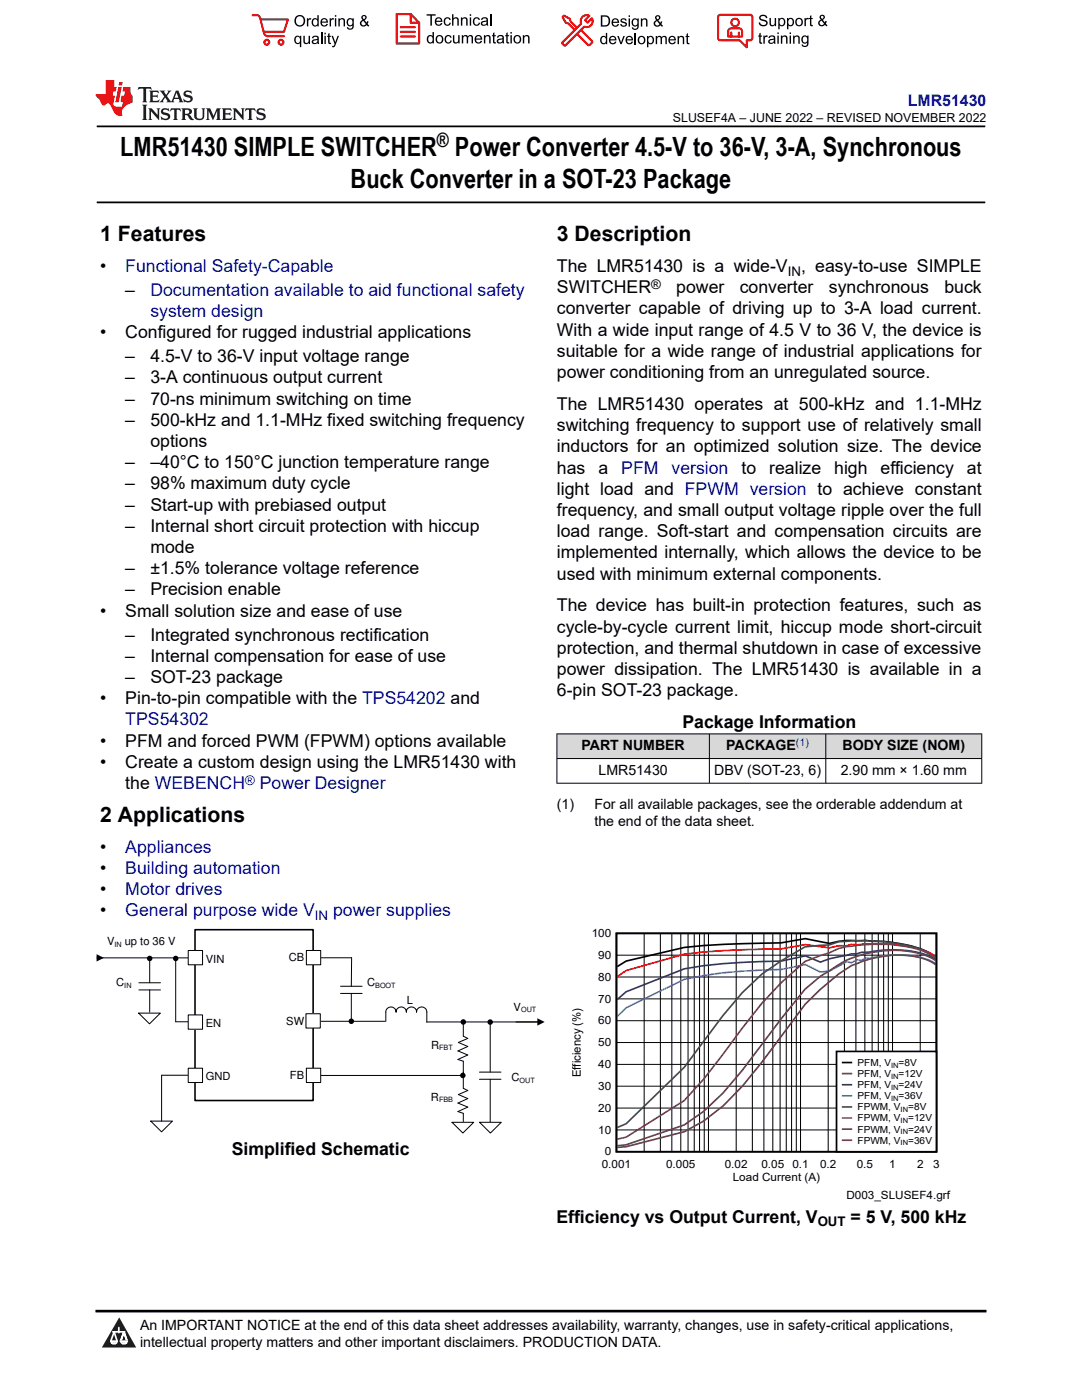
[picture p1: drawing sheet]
<svg xmlns="http://www.w3.org/2000/svg" width="216mm" height="279mm" viewBox="0 0 216 279" stroke-linecap="round" stroke-linejoin="round" font-family="sans-serif">
<path d="M19.3 25.2h177.3M19.3 40.4h177.3" fill="none" stroke="#000" stroke-width=".35"/>
<g fill="#d8d8d8">
<path d="M111.1 146.5h84.8v4.9h-84.8z" fill-rule="evenodd"/>
<path d="M111.2 146.5h30.3v4.8h-30.3z" fill-rule="evenodd"/>
<path d="M141.6 146.5h23.1v4.8h-23.1z" fill-rule="evenodd"/>
<path d="M164.8 146.5h31v4.8h-31z" fill-rule="evenodd"/>
</g>
<g fill="none" stroke="#000" stroke-width=".2">
<path d="M111.1 146.5h84.9M111.1 151.4h84.9M111.1 156.3h84.9M111.1 146.4v10M141.6 146.4v10M164.8 146.4v10M195.9 146.4v10M19.4 191.2h19.4M27.7 196.1h4.3M27.7 197.6h4.3M29.5 191.3h.4v4.8M29.9 197.6v4.4"/>
<path d="M34.7 191.3h.4v12.6h3.8M62.4 191.1h7.8l-.1 5.7M68 196.8h4.3M68 198.3h4.3M70.1 198.3v5.5M27.7 202.2h4.3l-2.2 2.1zM38.8 214.6h-6.6v9.2M62.3 203.8h14.5M62.5 214.6h29.9M77 203.8v-1.8a1.02 1.02 0 0 1 1-1 1.02 1.02 0 0 1 1 1 1.02 1.02 0 0 1 1.1-1 1.02 1.02 0 0 1 1 1 1.02 1.02 0 0 1 1-1 1.02 1.02 0 0 1 1 1 1.02 1.02 0 0 1 1-1 1.02 1.02 0 0 1 1.1 1v2M85.2 204h22.2M92.4 203.6v3.2l.9 .4-1.8 .8 1.8 .8-1.9 .9 1.9 .8-1.9 .9 1 .4v5.4l.9 .4-1.8 .8 1.8 .8-1.9 .9 1.9 .8-1.9 .9 1 .4v1.6"/>
<path d="M95.7 214h4.3M95.7 215.4h4.3M97.8 204.1v9.9M97.8 215.4v8.5M30.1 223.7h4.3l-2.2 2.2zM90.2 224h4.3l-2.1 2.1zM95.7 224h4.3l-2.1 2.1z"/>
</g>
<path d="M38.9 185.5h23.6v34.1h-23.6z" fill="none" stroke="#000" stroke-width=".32"/>
<g fill="#000">
<path d="M19.3 190.4l1.4 .8-1.4 .7zM107.2 203.2l1.5 .8-1.5 .7z"/>
<circle cx="29.9" cy="191.3" r=".55"/>
<circle cx="35.1" cy="191.3" r=".55"/>
<circle cx="70.1" cy="203.8" r=".55"/>
<circle cx="92.4" cy="214.6" r=".55"/>
<circle cx="92.4" cy="204" r=".55"/>
<circle cx="97.8" cy="204" r=".55"/>
</g>
<path d="M37.6 189.7h2.8v2.8h-2.8z" fill-rule="evenodd" fill="#fff"/>
<path d="M37.6 189.7h2.8v2.8h-2.8z" fill="none" stroke="#000" stroke-width=".2"/>
<path d="M37.6 202.5h2.8v2.9h-2.8z" fill-rule="evenodd" fill="#fff"/>
<path d="M37.6 202.5h2.8v2.9h-2.8z" fill="none" stroke="#000" stroke-width=".2"/>
<path d="M37.6 213.2h2.8v2.8h-2.8z" fill-rule="evenodd" fill="#fff"/>
<path d="M37.6 213.2h2.8v2.8h-2.8z" fill="none" stroke="#000" stroke-width=".2"/>
<path d="M61.1 189.7h2.9v2.8h-2.9z" fill-rule="evenodd" fill="#fff"/>
<path d="M61.1 189.7h2.9v2.8h-2.9z" fill="none" stroke="#000" stroke-width=".2"/>
<path d="M61.1 202.3h2.8v2.9h-2.8z" fill-rule="evenodd" fill="#fff"/>
<path d="M61.1 202.3h2.8v2.9h-2.8z" fill="none" stroke="#000" stroke-width=".2"/>
<path d="M61.1 213.2h2.9v2.8h-2.9z" fill-rule="evenodd" fill="#fff"/>
<g fill="none" stroke="#000" stroke-width=".2">
<path d="M123 199.3h63.9M123 195h63.9M123 190.6h63.9M128.5 186.3v43.6M131.8 186.3v43.6M134.1 186.3v43.6M135.8 186.3v43.6M137.3 186.3v43.6M138.5 186.3v43.6M139.6 186.3v43.6M140.5 186.3v43.6M141.4 186.3v43.6"/>
<path d="M146.9 186.3v43.6M150.1 186.3v43.6M152.4 186.3v43.6M154.2 186.3v43.6M155.7 186.3v43.6M156.9 186.3v43.6M157.9 186.3v43.6M158.9 186.3v43.6M159.7 186.3v43.6M165.3 186.3v43.6M168.5 186.3v43.6M170.8 186.3v43.6"/>
<path d="M172.6 186.3v43.6M174 186.3v43.6M175.3 186.3v43.6M176.3 186.3v43.6M177.3 186.3v43.6M178.1 186.3v43.6M183.6 186.3v43.6M61.1 213.2h2.9v2.8h-2.9zM123 216.8h63.9M123 212.4h63.9M123 208.1h63.9M123 203.7h63.9"/>
<path d="M123 225.5h63.9M123 221.1h63.9"/>
</g>
<path d="M123 186.3h63.9v43.6h-63.9zM186.7 191.2a10.9 10.9 0 0 0-5.8-2.6 50.9 50.9 0 0 0-13.5-.7l-1.9 .4-4.8-1-4.8 .9h-3.9a162.3 162.3 0 0 0-15.5 .9l-11.6 2.7-1.7 1.1" fill="none" stroke="#000" stroke-width=".34"/>
<path d="M186.7 190.9a15.2 15.2 0 0 0-7.1-2.3 34.3 34.3 0 0 0-8.6 0l-1.1-.1-1 .3-1.5-.1-1.9 .5-4.8-.7-4.8 .9h-3.9a144.9 144.9 0 0 0-15.5 1l-11.6 3.3-1.7 1.2" fill="none" stroke="#f00" stroke-width=".34"/>
<path d="M186.7 191.5a13.4 13.4 0 0 0-7.1-1.9h-3.2l-2.9 .4h-1.5l-1 .3-1.1 .1-4.4 .9-1.8 .7-3-1.2-4.8 1a125 125 0 0 0-19.4 1.6l-11.6 4.5-1.7 1.6" fill="none" stroke="#156" stroke-width=".34"/>
<path d="M186.7 192.3a15.8 15.8 0 0 0-10.3-1.5l-2.9 .5-.8-.1-.7 .5-1-.2-1.1 .6-1-.1-3.4 1.8-1.8 .2-3-1.5-4.8 1a101.4 101.4 0 0 0-19.4 1.9l-11.6 5.7-1.7 1.7" fill="none" stroke="#0bc" stroke-width=".34"/>
<path d="M186.7 191.4a11.2 11.2 0 0 0-5.8-2.8 43.1 43.1 0 0 0-13.5-.7l-1.9 .7-4.9 .4-4.7 2.8-3.9 2.6-3.9 3.7-3.8 4.6-7.8 10.3-11.6 11.3-1.7 .7" fill="none" stroke="#286b49" stroke-width=".34"/>
<path d="M186.7 191.1a16.4 16.4 0 0 0-8.5-2.6 39 39 0 0 0-10.8 .8l-1.9 .9-4.9 1.7-4.7 4.2-3.9 4.1-11.6 15.2-3.9 4.2-11.6 7.3-1.7 .4" fill="none" stroke="#9e3a3a" stroke-width=".34"/>
<path d="M186.7 191.7a16.6 16.6 0 0 0-11.4-1.8 20.5 20.5 0 0 0-9.8 3.8l-1.8 1.1-3.1 2.6-4.7 5.9-7.8 10.3-3.8 4.5-3.9 3.7-3.9 2.7-11.6 4-1.7 .2" fill="none" stroke="#68275f" stroke-width=".34"/>
<path d="M186.7 192.5a11.8 11.8 0 0 0-7.1-1.9 23 23 0 0 0-9.7 2.1 33.6 33.6 0 0 0-6.2 4.7l-3 3-8.7 11.6-3.9 4.8-3.8 3.9-3.9 3-3.9 2.2-11.6 2.9-1.7 .2" fill="none" stroke="#6b5028" stroke-width=".34"/>
<path d="M166.9 209.8h20v20.1h-20z" fill-rule="evenodd" fill="#fff"/>
<path d="M166.9 209.8h20v20.1h-20zM168.2 212.1h1.7" fill="none" stroke="#000" stroke-width=".34"/>
<path d="M168.2 214.3h1.7" fill="none" stroke="#f00" stroke-width=".34"/>
<path d="M168.2 216.5h1.7" fill="none" stroke="#156" stroke-width=".34"/>
<path d="M168.2 218.7h1.7" fill="none" stroke="#0bc" stroke-width=".34"/>
<path d="M168.2 220.9h1.7" fill="none" stroke="#286b49" stroke-width=".34"/>
<path d="M168.2 223.1h1.7" fill="none" stroke="#9e3a3a" stroke-width=".34"/>
<path d="M168.2 225.3h1.7" fill="none" stroke="#68275f" stroke-width=".34"/>
<path d="M168.2 227.6h1.7" fill="none" stroke="#6b5028" stroke-width=".34"/>
<path d="M0 0h215.9v23.8h-215.9z" fill-rule="evenodd" fill="#fff"/>
<path d="M27.7 17.4l-.2 .6 .5-.3h.6v.1v2.2l-.2 .4h1l-.2-.4v-2.2v-.1h.5l.5 .3-.1-.6zM29.8 18.1l.2 .4v1.5l-.2 .4h1.9l.1-.6a1.08 1.08 0 0 1-1.3 .2v-.7h.6l.4 .2v-.6l-.4 .2h-.6v-.6l.2-.1a1 1 0 0 1 1 .2l-.1-.5zM31.8 18.1l1 1.1-1 1.2h.9l-.2-.2 .4-.7 .5 .7-.2 .2h1.6l-.2-.2 .1-.4h1l.1 .4-.1 .2h.9l-.2-.3-.8-2h-.5l-1 2.2-.8-1.1 .9-1.1h-.8l.2 .2-.5 .7-.3-.7 .1-.2zM35.2 18.5l.4 1h-.8zM36.8 18.2a.65 .65 0 0 0-.2 .7 .65 .65 0 0 0 .6 .5l.7 .2 .1 .2a.79 .79 0 0 1-.7 .4 .79 .79 0 0 1-.7-.5l.1 .7 .2-.1a.93 .93 0 0 0 1.1 .1 .93 .93 0 0 0 .4-1 1.46 1.46 0 0 0-1.2-.6l-.1-.3a1.09 1.09 0 0 1 1.2 .2l-.2-.6-.1 .1-.6-.2zM28.4 20.9l.2 .4v2.3l-.2 .3h1l-.2-.3v-2.3l.2-.4zM29.6 21.6l.2 .4v1.6l-.2 .3h.8l-.3-.3v-1.4l1.7 1.8v-2l.2-.4h-.8l.2 .2 .1 1.1-1.2-1.3zM32.3 21.8a.65 .65 0 0 0-.2 .7 .65 .65 0 0 0 .7 .4l.6 .2 .1 .2a.79 .79 0 0 1-.7 .4 .79 .79 0 0 1-.7-.5l.1 .7 .2-.1a.93 .93 0 0 0 1.1 .1 .93 .93 0 0 0 .4-.9 1.46 1.46 0 0 0-1.2-.6l-.1-.4a1.09 1.09 0 0 1 1.2 .2l-.2-.6-.1 .1-.6-.1zM34.1 21.6l-.1 .7a.63 .63 0 0 1 .7-.4l.1 1.7-.3 .3h1l-.2-.3v-1.7a.66 .66 0 0 1 .8 .4l-.1-.7zM36.2 21.6l.2 .4v1.6l-.2 .3h.9l-.2-.2v-.7h.5l.1 .2a.79 .79 0 0 0 1.2 .6l-1-.9a.61 .61 0 0 0 .6-.6 .61 .61 0 0 0-.5-.6zM36.9 21.9h.2a.47 .47 0 0 1 .5 .1 .47 .47 0 0 1 .1 .5l-.2 .2h-.6zM38.5 21.6l.2 .2a2.27 2.27 0 0 0 .4 2 1.04 1.04 0 0 0 1.7-.7v-1.3l.2-.2h-.8l.2 .4v1.1a.6 .6 0 0 1-.6 .6 .6 .6 0 0 1-.6-.6v-1.1l.3-.4zM41.1 21.6l.2 .4v1.6l-.2 .3h.7l-.2-.3v-1.5l.9 1.9 .8-1.9v1.5l-.2 .3h1l-.3-.3v-1.6l.3-.4h-.8l-.7 1.5-.7-1.5zM44.3 21.6l.2 .4v1.6l-.2 .3h1.9l.1-.5a1.09 1.09 0 0 1-1.3 .1v-.6h.6l.4 .1v-.6l-.4 .2h-.6v-.6l.2-.1a1.01 1.01 0 0 1 1 .3l-.1-.6zM46.4 21.6l.3 .4v1.6l-.3 .3h.8l-.2-.3v-1.4l1.6 1.8v-2l.2-.4h-.7l.2 .2v1.1l-1.2-1.3zM49 21.6l-.1 .7a.63 .63 0 0 1 .8-.4v1.7l-.3 .3h1l-.2-.3v-1.7a.66 .66 0 0 1 .8 .4l-.1-.7zM51.4 21.8a.65 .65 0 0 0-.2 .7 .65 .65 0 0 0 .6 .4l.6 .2 .2 .2a.79 .79 0 0 1-.8 .4 .79 .79 0 0 1-.6-.5l.1 .7 .2-.1a.93 .93 0 0 0 1 .1 .93 .93 0 0 0 .5-.9 1.46 1.46 0 0 0-1.3-.6l-.1-.4a1.09 1.09 0 0 1 1.3 .2l-.2-.6-.2 .1-.5-.1z" fill="#231f20"/>
<path d="M21.1 16v2.8h-2.1l.1 .3 .9 1a.95 .95 0 0 0 .9 .9 .59 .59 0 0 1 .6-.4 .59 .59 0 0 1 .5 .4l.4 .8a1.59 1.59 0 0 0 2.1 1.3 1.61 1.61 0 0 1 1-2.2l1-.4-.1-1.5a1.59 1.59 0 0 1-.4-1.6h-1.4l-.2 .9h.5l-.1 .8h-.5l-.2 1v.2l.4 .1-.2 .9h-.6a.73 .73 0 0 1-1.1-.7l.3-1.5h-.5l.2-.8h.5l.2-.9h-.5v-1.4zM23.6 17.4l-.6 3h.7l.6-3zM23.8 16.4l-.1 .7h.7l.1-.7z" fill="#ed1c24"/>
<g fill="#000">
<path d="M58.7 4.2a1.15 1.15 0 0 1 2.3 0 1.15 1.15 0 0 1-2.3 0zM59.3 3.5a.89 .89 0 0 0-.2 1.1 .89 .89 0 0 0 1.1 .4 .88 .88 0 0 0 .3-1.3 .88 .88 0 0 0-1.2-.2z" fill-rule="evenodd"/>
<path d="M58.9 7.3l.5-.2 .5 .3v-.3h.2v2.3h-.3v-.8a.74 .74 0 0 1-.9 0 .74 .74 0 0 1-.2-1zM59.1 7.5a.57 .57 0 0 0-.1 .7 .57 .57 0 0 0 .7 .2 .57 .57 0 0 0 .2-.7 .57 .57 0 0 0-.8-.2z" fill-rule="evenodd"/>
<path d="M61.2 3.6h.3v.3l.2-.2 .3-.1 .1 .1-.1 .3a.36 .36 0 0 0-.4 0 .36 .36 0 0 0-.1 .4v.9h-.3z" fill-rule="evenodd"/>
<path d="M60.5 7.1h.3v.9a.41 .41 0 0 0 .4 .6 .41 .41 0 0 0 .4-.6v-.9h.3v1.7h-.3v-.3a.58 .58 0 0 1-.7 .3 .58 .58 0 0 1-.4-.6z" fill-rule="evenodd"/>
<path d="M62.4 3.8l.5-.2 .4 .2v-.8h.3v2.3h-.3v-.2a.75 .75 0 0 1-1-.1 .75 .75 0 0 1 0-1zM62.6 4a.57 .57 0 0 0-.1 .7 .57 .57 0 0 0 .7 .2 .57 .57 0 0 0 .1-.7 .57 .57 0 0 0-.7-.2z" fill-rule="evenodd"/>
<path d="M62.4 7.3a.74 .74 0 0 1 .9-.1 .74 .74 0 0 1 .3 .9l.1 .7h-.3v-.2a.57 .57 0 0 1-.9 .2 .57 .57 0 0 1-.1-.8l.9-.3a.41 .41 0 0 0-.3-.4 .41 .41 0 0 0-.5 .4l-.3-.1zM62.6 8.2a.35 .35 0 0 0 .1 .5 .35 .35 0 0 0 .5-.3l.1-.4z" fill-rule="evenodd"/>
<path d="M64.7 6.5h.3v.3h-.3zM64.7 7.1h.3v1.7h-.3z" fill-rule="evenodd"/>
<path d="M64.2 3.8a.76 .76 0 0 1 .9-.1 .76 .76 0 0 1 .3 .8h-1.2a.47 .47 0 0 0 .4 .6 .47 .47 0 0 0 .5-.4l.3 .1a.82 .82 0 0 1-1.2 .3 .82 .82 0 0 1 0-1.3zM64.4 4l-.2 .3h.9l-.2-.4z" fill-rule="evenodd"/>
<path d="M65.8 3.6h.2v.3l.2-.2 .3-.1 .2 .1-.1 .3a.36 .36 0 0 0-.5 0 .36 .36 0 0 0 0 .4v.9h-.3z" fill-rule="evenodd"/>
<path d="M65.5 6.7l.3-.1v.5h.2v.3h-.2v.9v.2h.2l.1 .3a.41 .41 0 0 1-.5-.1 .41 .41 0 0 1-.1-.4v-.9h-.2v-.3h.2z" fill-rule="evenodd"/>
<path d="M66.1 7.1h.3l.5 1.4 .5-1.4h.2l-.6 1.7a.57 .57 0 0 1-.7 .6v-.3a.37 .37 0 0 0 .5-.3z" fill-rule="evenodd"/>
<path d="M66.8 3h.3v.3h-.3zM66.8 3.6h.3v1.7h-.3z" fill-rule="evenodd"/>
<path d="M67.5 3.6h.3v.3a.58 .58 0 0 1 .7-.3 .58 .58 0 0 1 .3 .7v1h-.2v-1a.4 .4 0 0 0-.5-.5 .4 .4 0 0 0-.3 .6v.9h-.3z" fill-rule="evenodd"/>
<path d="M69.3 3.8l.6-.2 .4 .2v-.2h.3v1.5a.71 .71 0 0 1-.5 .8 .71 .71 0 0 1-.9-.5h.3a.46 .46 0 0 0 .6 .3 .46 .46 0 0 0 .2-.6 .78 .78 0 0 1-1.1-.2 .78 .78 0 0 1 .1-1.1zM69.6 4a.53 .53 0 0 0-.1 .8 .53 .53 0 0 0 .8 0 .54 .54 0 0 0 0-.7 .54 .54 0 0 0-.7-.1z" fill-rule="evenodd"/>
<path d="M72.2 3.1a.53 .53 0 0 1 .9 .1 .53 .53 0 0 1-.4 .8l.5 .5 .1-.3 .2 .1-.2 .5 .4 .3-.2 .2-.3-.3a.71 .71 0 0 1-1.2 .1 .71 .71 0 0 1 .3-1.1l-.2-.5zM72.3 3.5a.3 .3 0 0 0 .6 0 .3 .3 0 0 0-.6 0zM72.3 4.3a.45 .45 0 0 0 0 .7 .45 .45 0 0 0 .7-.2l-.5-.6z" fill-rule="evenodd"/>
<path d="M85.1 2.8h1.8v.3h-.7v2h-.3v-2h-.8z" fill-rule="evenodd"/>
<path d="M85.3 7.2l.6-.2 .4 .2v-.8h.3v2.3h-.3v-.2a.76 .76 0 0 1-1-.1 .76 .76 0 0 1-.1-1zM85.6 7.4a.58 .58 0 0 0-.1 .7 .58 .58 0 0 0 .7 .2 .58 .58 0 0 0 .1-.7 .58 .58 0 0 0-.7-.2z" fill-rule="evenodd"/>
<path d="M87.2 7.2a.81 .81 0 0 1 1.1 .1 .81 .81 0 0 1-.1 1.2 .81 .81 0 0 1-1.2-.2v-.7zM87.3 7.4a.57 .57 0 0 0 0 .8 .57 .57 0 0 0 .8 0 .57 .57 0 0 0 0-.7 .57 .57 0 0 0-.8-.1z" fill-rule="evenodd"/>
<path d="M87 3.7a.77 .77 0 0 1 .9-.2 .77 .77 0 0 1 .4 .9h-1.3a.48 .48 0 0 0 .4 .5 .48 .48 0 0 0 .6-.3h.3a.83 .83 0 0 1-1.3 .4 .83 .83 0 0 1 0-1.3zM87.2 3.8l-.1 .3h.9l-.3-.4z" fill-rule="evenodd"/>
<path d="M88.7 3.7a.7 .7 0 0 1 1.2 .3h-.2a.45 .45 0 0 0-.6-.3 .45 .45 0 0 0-.3 .6 .45 .45 0 0 0 .3 .6 .45 .45 0 0 0 .6-.4l.3 .1a.76 .76 0 0 1-1.1 .5 .76 .76 0 0 1-.3-1.1z" fill-rule="evenodd"/>
<path d="M88.9 7.2a.7 .7 0 0 1 1.2 .3h-.3a.45 .45 0 0 0-.5-.3 .45 .45 0 0 0-.3 .6 .45 .45 0 0 0 .3 .6 .45 .45 0 0 0 .6-.3h.2a.76 .76 0 0 1-1 .5 .76 .76 0 0 1-.3-1.1z" fill-rule="evenodd"/>
<path d="M90.2 2.8h.3v.9a.59 .59 0 0 1 .7-.2 .59 .59 0 0 1 .3 .6v1h-.2v-1a.4 .4 0 0 0-.5-.4 .4 .4 0 0 0-.3 .5v.9h-.3z" fill-rule="evenodd"/>
<path d="M90.4 7h.3v.9a.41 .41 0 0 0 .4 .6 .41 .41 0 0 0 .3-.6v-.9h.3v1.7h-.2v-.3a.58 .58 0 0 1-.7 .3 .58 .58 0 0 1-.4-.7z" fill-rule="evenodd"/>
<path d="M92 3.5h.2v.2a.59 .59 0 0 1 .7-.3 .59 .59 0 0 1 .4 .7v1h-.3v-1a.41 .41 0 0 0-.4-.4 .41 .41 0 0 0-.4 .5v.9h-.2z" fill-rule="evenodd"/>
<path d="M92.1 7h.3v.3a.56 .56 0 0 1 1 0 .54 .54 0 0 1 .6-.3 .54 .54 0 0 1 .4 .5v1.2h-.3v-1.1a.34 .34 0 0 0-.3-.4 .34 .34 0 0 0-.4 .3v1.2h-.3v-1.1a.38 .38 0 0 0-.5-.3 .38 .38 0 0 0-.2 .5v.9h-.3z" fill-rule="evenodd"/>
<path d="M93.7 2.8h.3v.4h-.3zM93.7 3.5h.3v1.6h-.3z" fill-rule="evenodd"/>
<path d="M94.6 3.7a.7 .7 0 0 1 1.2 .3h-.3a.45 .45 0 0 0-.6-.3 .45 .45 0 0 0-.3 .6 .45 .45 0 0 0 .4 .6 .45 .45 0 0 0 .5-.4l.3 .1a.76 .76 0 0 1-1 .5 .76 .76 0 0 1-.4-1.1z" fill-rule="evenodd"/>
<path d="M94.9 7.2a.77 .77 0 0 1 .9-.1 .77 .77 0 0 1 .4 .8h-1.2a.48 .48 0 0 0 .3 .6 .48 .48 0 0 0 .6-.4l.3 .1a.83 .83 0 0 1-1.3 .3 .83 .83 0 0 1 0-1.3zM95.1 7.3l-.1 .4h.9l-.2-.4z" fill-rule="evenodd"/>
<path d="M96.6 7h.2v.3a.59 .59 0 0 1 .7-.3 .59 .59 0 0 1 .4 .7v1h-.3v-1a.41 .41 0 0 0-.4-.5 .41 .41 0 0 0-.4 .6v.9h-.2z" fill-rule="evenodd"/>
<path d="M96.1 3.7a.74 .74 0 0 1 1-.2 .74 .74 0 0 1 .3 .9v.7h-.2l-.1-.2a.59 .59 0 0 1-.8 .3 .59 .59 0 0 1-.2-.8l1-.3a.42 .42 0 0 0-.4-.5 .42 .42 0 0 0-.4 .4l-.3-.1zM96.3 4.5a.36 .36 0 0 0 .2 .5 .36 .36 0 0 0 .5-.2l.1-.5z" fill-rule="evenodd"/>
<path d="M98.4 6.6l.3-.2v.6h.2v.2h-.2v1v.2h.2l.1 .3a.41 .41 0 0 1-.5-.1 .41 .41 0 0 1-.1-.4v-1h-.2v-.2h.2z" fill-rule="evenodd"/>
<path d="M99.3 7.2a.74 .74 0 0 1 1-.2 .74 .74 0 0 1 .2 1l.1 .7h-.3v-.2a.59 .59 0 0 1-.8 .2 .59 .59 0 0 1-.3-.8l1.1-.3a.42 .42 0 0 0-.4-.4 .42 .42 0 0 0-.5 .3h-.2zM99.5 8a.36 .36 0 0 0 .2 .5 .36 .36 0 0 0 .4-.2l.2-.5z" fill-rule="evenodd"/>
<path d="M101 6.6l.3-.2v.6h.3v.2h-.3v1l.1 .2h.2v.3a.41 .41 0 0 1-.4-.1 .41 .41 0 0 1-.2-.4v-1h-.2v-.2h.2z" fill-rule="evenodd"/>
<path d="M101.9 6.4h.2v.3h-.2zM101.9 7h.2v1.7h-.2z" fill-rule="evenodd"/>
<path d="M102.7 7.2a.81 .81 0 0 1 1.1 .1 .81 .81 0 0 1-.1 1.2 .81 .81 0 0 1-1.2-.2v-.7zM102.9 7.4a.57 .57 0 0 0-.1 .8 .57 .57 0 0 0 .9 0 .57 .57 0 0 0-.1-.7 .57 .57 0 0 0-.7-.1z" fill-rule="evenodd"/>
<path d="M104.3 7h.3v.3a.59 .59 0 0 1 .7-.3 .59 .59 0 0 1 .4 .7v1h-.3v-1a.41 .41 0 0 0-.5-.5 .41 .41 0 0 0-.3 .6v.9h-.3z" fill-rule="evenodd"/>
<path d="M119.9 3.1h.8a1.12 1.12 0 0 1 1 1.1 1.12 1.12 0 0 1-1 1.1h-.8zM120.2 3.3v1.7h.5a.86 .86 0 0 0 .8-.8 .86 .86 0 0 0-.8-.9z" fill-rule="evenodd"/>
<path d="M119.9 7.4l.5-.3 .5 .3v-.8h.3v2.2h-.3v-.2a.75 .75 0 0 1-1 0 .75 .75 0 0 1-.1-1zM120.2 7.5a.57 .57 0 0 0-.2 .8 .57 .57 0 0 0 .8 .2 .57 .57 0 0 0 .1-.8 .57 .57 0 0 0-.7-.2z" fill-rule="evenodd"/>
<path d="M121.7 7.4a.76 .76 0 0 1 .9-.2 .76 .76 0 0 1 .4 .9h-1.2a.47 .47 0 0 0 .3 .5 .47 .47 0 0 0 .6-.3h.3a.82 .82 0 0 1-1.3 .4 .82 .82 0 0 1 0-1.3zM121.9 7.5l-.1 .3h.9l-.2-.4z" fill-rule="evenodd"/>
<path d="M122.2 3.9a.76 .76 0 0 1 .9-.2 .76 .76 0 0 1 .4 .9h-1.2a.47 .47 0 0 0 .4 .5 .47 .47 0 0 0 .5-.3h.3a.82 .82 0 0 1-1.2 .4 .82 .82 0 0 1-.1-1.3zM122.5 4l-.2 .3h.9l-.2-.4z" fill-rule="evenodd"/>
<path d="M123.9 3.8a.71 .71 0 0 1 1.1 .3h-.2a.32 .32 0 0 0-.4-.3 .32 .32 0 0 0-.3 .4h.1a.75 .75 0 0 1 .9 .8 .72 .72 0 0 1-.7 .3 .72 .72 0 0 1-.6-.5h.2a.36 .36 0 0 0 .4 .4 .36 .36 0 0 0 .3-.5 .8 .8 0 0 1-.9-.7z" fill-rule="evenodd"/>
<path d="M123.2 7.2h.3l.4 1.3 .5-1.3h.3l-.6 1.6h-.3z" fill-rule="evenodd"/>
<path d="M125.4 3.1h.3v.3h-.3zM125.4 3.7h.3v1.6h-.3z" fill-rule="evenodd"/>
<path d="M125 7.4a.76 .76 0 0 1 .9-.2 .76 .76 0 0 1 .4 .9h-1.2a.47 .47 0 0 0 .4 .5 .47 .47 0 0 0 .5-.3h.3a.82 .82 0 0 1-1.2 .4 .82 .82 0 0 1-.1-1.3zM125.3 7.5l-.2 .3h.9l-.2-.4z" fill-rule="evenodd"/>
<path d="M126.2 3.9l.5-.3 .5 .3v-.2h.3v1.4a.71 .71 0 0 1-.6 .8 .71 .71 0 0 1-.8-.5l.2 .1a.46 .46 0 0 0 .7 .2 .46 .46 0 0 0 .2-.6 .78 .78 0 0 1-1.1-.1 .78 .78 0 0 1 .1-1.1zM126.4 4a.53 .53 0 0 0 0 .8 .53 .53 0 0 0 .7 0 .54 .54 0 0 0 0-.7 .54 .54 0 0 0-.7-.1z" fill-rule="evenodd"/>
<path d="M127.5 7.3a.8 .8 0 0 1 1.1 .2 .8 .8 0 0 1-.1 1.1 .8 .8 0 0 1-1.2-.1v-.8zM127.7 7.5a.56 .56 0 0 0-.1 .9 .56 .56 0 0 0 .8-.1 .56 .56 0 0 0 0-.7 .56 .56 0 0 0-.7-.1z" fill-rule="evenodd"/>
<path d="M127.9 3.7h.2v.2a.58 .58 0 0 1 .7-.2 .58 .58 0 0 1 .4 .6v1h-.3v-1a.4 .4 0 0 0-.4-.4 .4 .4 0 0 0-.3 .5v.9h-.3z" fill-rule="evenodd"/>
<path d="M129.1 7.2h.2v.2a.72 .72 0 0 1 1-.1 .72 .72 0 0 1 .2 1 .64 .64 0 0 1-.5 .5 .64 .64 0 0 1-.6-.2v.8h-.3zM129.5 7.5a.56 .56 0 0 0-.1 .8 .56 .56 0 0 0 .7 .2 .56 .56 0 0 0 .1-.8 .56 .56 0 0 0-.7-.2z" fill-rule="evenodd"/>
<path d="M130.8 7.2h.3v.2a.55 .55 0 0 1 .9 0 .53 .53 0 0 1 .7-.3 .53 .53 0 0 1 .4 .6v1.1h-.3v-1a.34 .34 0 0 0-.3-.4 .34 .34 0 0 0-.4 .3v1.1h-.3v-1a.37 .37 0 0 0-.5-.4 .37 .37 0 0 0-.2 .6v.8h-.3z" fill-rule="evenodd"/>
<path d="M130.9 3.2a.53 .53 0 0 1 .8 .1 .53 .53 0 0 1-.3 .8l.4 .5 .1-.4 .3 .1-.2 .5 .3 .3-.2 .3-.3-.4a.71 .71 0 0 1-1.2 .1 .71 .71 0 0 1 .4-1.1l-.3-.5zM130.9 3.6a.3 .3 0 0 0 .6 0 .3 .3 0 0 0-.6 0zM130.9 4.3a.45 .45 0 0 0 0 .7 .45 .45 0 0 0 .7-.2l-.5-.6z" fill-rule="evenodd"/>
<path d="M133.6 7.4a.76 .76 0 0 1 .9-.2 .76 .76 0 0 1 .4 .9h-1.3a.47 .47 0 0 0 .4 .5 .47 .47 0 0 0 .6-.3h.3a.82 .82 0 0 1-1.3 .4 .82 .82 0 0 1 0-1.3zM133.8 7.5l-.1 .3h.9l-.3-.4z" fill-rule="evenodd"/>
<path d="M135.2 7.2h.3v.2a.58 .58 0 0 1 .7-.2 .58 .58 0 0 1 .3 .6v1h-.3v-1a.4 .4 0 0 0-.4-.4 .4 .4 0 0 0-.3 .5v.9h-.3z" fill-rule="evenodd"/>
<path d="M137 6.8l.3-.2v.6h.2v.2h-.2v1v.2h.2l.1 .2a.41 .41 0 0 1-.5 0 .41 .41 0 0 1-.1-.5v-.9h-.2v-.2h.2z" fill-rule="evenodd"/>
<path d="M151.7 3.1a.88 .88 0 0 1 1.4 .5h-.3a.49 .49 0 0 0-.5-.5 .49 .49 0 0 0-.4 .6v.1a1.06 1.06 0 0 1 1.3 1 .95 .95 0 0 1-1 .4 .95 .95 0 0 1-.8-.7h.3a.58 .58 0 0 0 .6 .5 .58 .58 0 0 0 .5-.6l-.2-.1a.95 .95 0 0 1-1.1-.9z" fill-rule="evenodd"/>
<path d="M151.5 6.7l.3-.2v.6h.3v.2h-.3v1v.2h.3v.2a.41 .41 0 0 1-.5 0 .41 .41 0 0 1-.1-.5v-.9h-.2v-.2h.2z" fill-rule="evenodd"/>
<path d="M152.3 7.1h.3v.2l.1-.2h.4h.1l-.1 .3a.36 .36 0 0 0-.4 0 .36 .36 0 0 0-.1 .5v.8h-.3z" fill-rule="evenodd"/>
<path d="M153.4 7.3a.74 .74 0 0 1 1-.2 .74 .74 0 0 1 .3 .9l.1 .7h-.3l-.1-.2a.57 .57 0 0 1-.8 .3 .57 .57 0 0 1-.1-.9l.9-.2a.41 .41 0 0 0-.4-.4 .41 .41 0 0 0-.4 .3h-.3zM153.7 8.1a.35 .35 0 0 0 .1 .5 .35 .35 0 0 0 .5-.2l.1-.5z" fill-rule="evenodd"/>
<path d="M153.5 3.6h.3v.9a.41 .41 0 0 0 .4 .5 .41 .41 0 0 0 .4-.5v-.9h.3v1.6h-.3v-.2a.58 .58 0 0 1-.7 .2 .58 .58 0 0 1-.4-.6z" fill-rule="evenodd"/>
<path d="M155.1 6.5h.3v.3h-.3zM155.1 7.1h.3v1.6h-.3z" fill-rule="evenodd"/>
<path d="M155.3 3.6h.2v.2a.72 .72 0 0 1 1-.1 .72 .72 0 0 1 .2 1 .64 .64 0 0 1-.5 .5 .64 .64 0 0 1-.6-.2v.8h-.3zM155.7 3.9a.56 .56 0 0 0-.2 .8 .56 .56 0 0 0 .8 .2 .56 .56 0 0 0 .1-.8 .56 .56 0 0 0-.7-.2z" fill-rule="evenodd"/>
<path d="M155.8 7.1h.3v.2a.58 .58 0 0 1 .7-.2 .58 .58 0 0 1 .3 .6v1h-.2v-1a.4 .4 0 0 0-.5-.4 .4 .4 0 0 0-.3 .5v.9h-.3z" fill-rule="evenodd"/>
<path d="M157 3.6h.3v.2a.72 .72 0 0 1 1-.1 .72 .72 0 0 1 .1 1 .64 .64 0 0 1-.4 .5 .64 .64 0 0 1-.7-.2v.8h-.3zM157.4 3.9a.56 .56 0 0 0-.1 .8 .56 .56 0 0 0 .7 .2 .56 .56 0 0 0 .2-.8 .56 .56 0 0 0-.8-.2z" fill-rule="evenodd"/>
<path d="M157.6 6.5h.2v.3h-.2zM157.6 7.1h.2v1.6h-.2z" fill-rule="evenodd"/>
<path d="M158.3 7.1h.2v.2a.58 .58 0 0 1 .7-.2 .58 .58 0 0 1 .4 .6v1h-.3v-1a.4 .4 0 0 0-.4-.4 .4 .4 0 0 0-.4 .5v.9h-.2z" fill-rule="evenodd"/>
<path d="M158.9 3.7a.8 .8 0 0 1 1.2 .2 .8 .8 0 0 1-.2 1.1 .8 .8 0 0 1-1.1-.1l-.1-.8zM159.1 3.9a.56 .56 0 0 0-.1 .9 .56 .56 0 0 0 .9 0 .56 .56 0 0 0-.1-.8 .56 .56 0 0 0-.7-.1z" fill-rule="evenodd"/>
<path d="M160.1 7.3l.5-.2 .5 .2v-.2h.2v1.4a.71 .71 0 0 1-.5 .9 .71 .71 0 0 1-.8-.5h.2a.46 .46 0 0 0 .6 .2 .46 .46 0 0 0 .2-.6 .78 .78 0 0 1-1-.1 .78 .78 0 0 1 .1-1.1zM160.3 7.4a.53 .53 0 0 0-.1 .8 .53 .53 0 0 0 .8 0 .54 .54 0 0 0 0-.7 .54 .54 0 0 0-.7-.1z" fill-rule="evenodd"/>
<path d="M160.5 3.6h.3v.2l.1-.2h.4h.1l-.1 .3a.36 .36 0 0 0-.4 0 .36 .36 0 0 0-.1 .5v.8h-.3z" fill-rule="evenodd"/>
<path d="M161.6 3.2l.3-.2v.6h.3v.2h-.3v1l.1 .2h.2v.2a.41 .41 0 0 1-.4 0 .41 .41 0 0 1-.2-.5v-.9h-.2v-.2h.2z" fill-rule="evenodd"/>
<path d="M163.7 3.1a.53 .53 0 0 1 .8 .1 .53 .53 0 0 1-.3 .8l.4 .5 .1-.3h.3l-.2 .5 .3 .3-.2 .3-.3-.3a.71 .71 0 0 1-1.2 .1 .71 .71 0 0 1 .4-1.2l-.3-.5zM163.8 3.5a.3 .3 0 0 0 .6 0 .3 .3 0 0 0-.6 0zM163.7 4.2a.45 .45 0 0 0 0 .8 .45 .45 0 0 0 .7-.3l-.5-.6z" fill-rule="evenodd"/>
</g>
<path d="M64.2 6.5v2.3M97.9 2.8v2.3M126.8 6.6v2.2" fill="none" stroke="#000" stroke-width=".28"/>
<g fill="none" stroke="#de0000" stroke-width=".42">
<path d="M50.4 3l1.1 .1a1.4 1.4 0 0 1 .6 1.2l.6 2.5a.95 .95 0 0 0 1.2 .4h2.8M52 3.9h5.5l-.8 2.4h-4M79.1 2.8h2.8v1.7h1.7v4.2h-4.5zM80 6.4h2.8M80 5.4h2.8M80 7.3h2.8M82 2.8l1.6 1.7M115.1 5.5l-1.2-1.2-.2-.5-1.2-.7-.3 .3 .7 1.1 .5 .2 1.3 1.3M115.9 6l2.2 2.2v.3l-.5 .5h-.3l-2.2-2.2zM115.9 6l.7-.7a1.19 1.19 0 0 0 1.3-.3 1.19 1.19 0 0 0 .2-1.4l-.8 .9-.5-.5 .8-.8a1.19 1.19 0 0 0-1.3 .1 1.19 1.19 0 0 0-.3 1.4l-3.8 3.7v.3l.3 .3h.3l2.3-2.2M143.3 3.2l.5-.2h5.9l.4 .2v4.4l-.2 .4-.9 .1v1.3l-1.4-1.3h-3.8l-.5-.3zM145.5 5.8l.4-.1h1.6a.61 .61 0 0 1 .6 .6v1h-2.8v-1z"/>
<path d="M145.9 6.5v.8M147.4 6.5v.8"/>
<circle cx="53.2" cy="8.4" r=".49"/>
<circle cx="56.1" cy="8.4" r=".49"/>
<circle cx="146.7" cy="4.5" r=".75"/>
</g>
<path d="M0 261.4h215.9v18h-215.9z" fill-rule="evenodd" fill="#fff"/>
<path d="M23.8 262.9l3.4 6h-6.9z" fill="#231f20"/>
<path d="M22.1 267.7h1.3l-.4 .5h-.3a.55 .55 0 0 1-.6-.5z" fill-rule="evenodd" fill="#fff"/>
<path d="M22.1 267.7h1.3l-.4 .5h-.3a.55 .55 0 0 1-.6-.5z" fill="none" stroke="#231f20" stroke-width=".34"/>
<path d="M22.1 267.7h1.3l-.4 .5h-.5zM22.6 265.8h.1M22.6 265.8h2.3zM23.7 265.9h.1M23.7 264.9v1zM24 267.7h.1" fill="none" stroke="#fff" stroke-width=".34"/>
<path d="M24.7 265.8l-.7 1.9z" fill="#fff"/>
<path d="M24.7 265.8l-.7 1.9z" fill="none" stroke="#fff" stroke-width=".34"/>
<path d="M24.7 265.8l.7 1.9z" fill="#fff"/>
<path d="M22.8 265.8l-.7 1.9zM22.8 265.8l.6 1.9zM24.7 265.8l.7 1.9zM25.3 267.7h.1" fill="none" stroke="#fff" stroke-width=".34"/>
<path d="M24.1 267.7h1.3a.65 .65 0 0 1-.6 .5 .65 .65 0 0 1-.7-.5z" fill-rule="evenodd" fill="#fff"/>
<path d="M24.1 267.7h1.3a.65 .65 0 0 1-.6 .5 .65 .65 0 0 1-.7-.5z" fill="none" stroke="#231f20" stroke-width=".34"/>
<path d="M24 267.7h.1M24.1 267.7h1.3l-.4 .5h-.5z" fill="none" stroke="#fff" stroke-width=".34"/>
<path d="M19 261.7h177.8" fill="none" stroke="#000" stroke-width=".53"/>
<g font-size="5.3">
<text x="24" y="31.2">LMR51430 SIMPLE SWITCHER Power Converter 4.5-V to 36-V, 3-A, Synchronous</text>
<text x="70" y="37.5">Buck Converter in a SOT-23 Package</text>
</g>
<g font-size="4.2">
<text x="20" y="48.1">1 Features</text>
<text x="111.1" y="48.1">3 Description</text>
<text x="20" y="164">2 Applications</text>
</g>
<text font-size="4" x="87.2" y="29.4">®</text>
<g font-size="3.5">
<text x="20" y="54.3">•</text>
<text x="25" y="59">–</text>
<text x="111.1" y="58.5">SWITCHER</text>
<text x="111.1" y="54.3">The LMR51430 is a wide-V</text>
<text x="135" y="58.5">power</text>
<text x="147.6" y="58.5">converter</text>
<text x="159.8" y="54.3">, easy-to-use SIMPLE</text>
<text x="165.4" y="58.5">synchronous</text>
<text x="188.4" y="58.5">buck</text>
<text x="111.1" y="62.8">converter capable of driving up to 3-A load current.</text>
<text x="20" y="67.5">•</text>
<text x="25" y="67.5">Configured for rugged industrial applications</text>
<text x="111.1" y="71.2">suitable for a wide range of industrial applications for</text>
<text x="111.1" y="67">With a wide input range of 4.5 V to 36 V, the device is</text>
<text x="25" y="72.3">–</text>
<text x="25" y="76.5">–</text>
<text x="30" y="72.3">4.5-V to 36-V input voltage range</text>
<text x="30" y="76.5">3-A continuous output current</text>
<text x="111.1" y="75.5">power conditioning from an unregulated source.</text>
<text x="25" y="80.7">–</text>
<text x="30" y="80.7">70-ns minimum switching on time</text>
<text x="111.1" y="81.8">The LMR51430 operates at 500-kHz and 1.1-MHz</text>
<text x="25" y="85">–</text>
<text x="30" y="85">500-kHz and 1.1-MHz fixed switching frequency</text>
<text x="30" y="89.2">options</text>
<text x="111.1" y="86">switching frequency to support use of relatively small</text>
<text x="25" y="93.4">–</text>
<text x="30" y="93.4">–40°C to 150°C junction temperature range</text>
<text x="111.1" y="90.3">inductors for an optimized solution size. The device</text>
<text x="111.1" y="94.5">has</text>
<text x="119.4" y="94.5">a</text>
<text x="148" y="94.5">to</text>
<text x="153.5" y="94.5">realize</text>
<text x="166.5" y="94.5">high</text>
<text x="175.7" y="94.5">efficiency</text>
<text x="192.9" y="94.5">at</text>
<text x="25" y="97.7">–</text>
<text x="25" y="101.9">–</text>
<text x="30" y="97.7">98% maximum duty cycle</text>
<text x="30" y="101.9">Start-up with prebiased output</text>
<text x="111.1" y="98.7">light load and FPWM version to achieve constant</text>
<text x="25" y="106.1">–</text>
<text x="30" y="106.1">Internal short circuit protection with hiccup</text>
<text x="111.1" y="107.2">load range. Soft-start and compensation circuits are</text>
<text x="111.1" y="103">frequency, and small output voltage ripple over the full</text>
<text x="30" y="110.4">mode</text>
<text x="111.1" y="111.4">implemented internally, which allows the device to be</text>
<text x="25" y="114.6">–</text>
<text x="25" y="118.8">–</text>
<text x="30" y="114.6">±1.5% tolerance voltage reference</text>
<text x="30" y="118.8">Precision enable</text>
<text x="111.1" y="115.7">used with minimum external components.</text>
<text x="20" y="123.1">•</text>
<text x="25" y="123.1">Small solution size and ease of use</text>
<text x="111.1" y="122">The device has built-in protection features, such as</text>
<text x="25" y="127.8">–</text>
<text x="30" y="127.8">Integrated synchronous rectification</text>
<text x="111.1" y="130.5">protection, and thermal shutdown in case of excessive</text>
<text x="111.1" y="126.3">cycle-by-cycle current limit, hiccup mode short-circuit</text>
<text x="25" y="132.1">–</text>
<text x="25" y="136.3">–</text>
<text x="30" y="132.1">Internal compensation for ease of use</text>
<text x="30" y="136.3">SOT-23 package</text>
<text x="111.1" y="134.7">power dissipation. The LMR51430 is available in a</text>
<text x="20" y="140.5">•</text>
<text x="25" y="140.5">Pin-to-pin compatible with the TPS54202 and</text>
<text x="111.1" y="139">6-pin SOT-23 package.</text>
<text x="20" y="149">•</text>
<text x="25" y="149">PFM and forced PWM (FPWM) options available</text>
<text x="136.2" y="145.3">Package Information</text>
<text x="20" y="153.2">•</text>
<text x="25" y="153.2">Create a custom design using the LMR51430 with</text>
<text x="25" y="157.5">the WEBENCH</text>
<text x="20" y="170.2">•</text>
<text x="20" y="174.4">•</text>
<text x="20" y="178.6">•</text>
<text x="20" y="182.9">•</text>
<text x="46.2" y="230.4">Simplified Schematic</text>
<text x="111" y="244.1">Efficiency vs Output Current, V</text>
<text x="169.7" y="244.1">= 5 V, 500 kHz</text>
</g>
<g font-size="3.5" fill="#00f">
<text x="25" y="54.3">Functional Safety-Capable</text>
<text x="30" y="59">Documentation available to aid functional safety</text>
<text x="30" y="63.3">system design</text>
<text x="124" y="94.5">PFM</text>
<text x="134" y="94.5">version</text>
<text x="25" y="144.8">TPS54302</text>
<text x="51.8" y="157.5">Power Designer</text>
<text x="25" y="170.2">Appliances</text>
<text x="25" y="174.4">Building automation</text>
<text x="25" y="178.6">Motor drives</text>
<text x="25" y="182.9">General purpose wide V</text>
<text x="66.5" y="182.9">power supplies</text>
</g>
<text font-size="3.2" fill="#00f" x="181.1" y="21.1">LMR51430</text>
<g font-size="2.8">
<text x="116" y="149.7">PART NUMBER</text>
<text x="144.9" y="149.7">PACKAGE</text>
<text x="168.1" y="149.7">BODY SIZE (NOM)</text>
<text x="119.4" y="154.7">LMR51430</text>
<text x="142.5" y="154.7">DBV (SOT-23, 6)</text>
<text x="167.8" y="154.7">2.90 mm × 1.60 mm</text>
<text x="111.1" y="161.5">(1)</text>
<text x="118.6" y="161.5">For all available packages, see the orderable addendum at</text>
<text x="118.6" y="164.8">the end of the data sheet.</text>
<text x="27.9" y="265.5">An IMPORTANT NOTICE at the end of this data sheet addresses availability, warranty, changes, use in safety-critical applications,</text>
<text x="27.9" y="268.9">intellectual property matters and other important disclaimers. PRODUCTION DATA.</text>
</g>
<g font-size="2.6">
<text x="129.9" y="57.7">®</text>
<text x="157.2" y="55">IN</text>
<text x="163.2" y="244.8">OUT</text>
</g>
<g font-size="2.6" fill="#00f">
<text x="48.9" y="156.6">®</text>
<text x="62.8" y="183.6">IN</text>
</g>
<text font-size="2.5" x="134.3" y="24.3">SLUSEF4A – JUNE 2022 – REVISED NOVEMBER 2022</text>
<g font-size="2.3">
<text x="118.1" y="187">100</text>
<text x="119.4" y="191.4">90</text>
<text x="119.4" y="195.7">80</text>
<text x="119.4" y="200.1">70</text>
<text x="119.4" y="208.8">50</text>
<text x="119.4" y="204.4">60</text>
<text x="115.9" y="215" transform="rotate(-90 115.9 215)">Efficiency (%)</text>
<text x="119.4" y="213.2">40</text>
<text x="119.4" y="221.9">20</text>
<text x="119.4" y="217.5">30</text>
<text x="119.4" y="226.2">10</text>
<text x="120.1" y="233.2">0.001</text>
<text x="120.7" y="230.6">0</text>
<text x="132.9" y="233.2">0.005</text>
<text x="144.6" y="233.2">0.02</text>
<text x="151.9" y="233.2">0.05</text>
<text x="158.1" y="233.2">0.1</text>
<text x="163.6" y="233.2">0.2</text>
<text x="171" y="233.2">0.5</text>
<text x="177.4" y="233.2">1</text>
<text x="183" y="233.2">2</text>
<text x="186.2" y="233.2">3</text>
<text x="146.2" y="235.8">Load Current (A)</text>
<text x="168.9" y="239.3">D003_SLUSEF4.grf</text>
</g>
<g font-size="2.2">
<text x="21.4" y="188.6">V</text>
<text x="24.9" y="188.6">up to 36 V</text>
<text x="57.6" y="191.8">CB</text>
<text x="23.2" y="196.8">C</text>
<text x="41.1" y="192.2">VIN</text>
<text x="73.3" y="196.8">C</text>
<text x="81.2" y="200.3">L</text>
<text x="102.5" y="201.7">V</text>
<text x="41.1" y="204.9">EN</text>
<text x="57.1" y="204.5">SW</text>
<text x="86" y="209.3">R</text>
<text x="41.1" y="215.5">GND</text>
<text x="57.9" y="215.3">FB</text>
<text x="102.1" y="215.7">C</text>
<text x="86" y="219.7">R</text>
</g>
<text font-size="2.1" fill="#00f" x="158.8" y="148.8">(1)</text>
<g font-size="1.9">
<text x="171.1" y="212.7">PFM, V</text>
<text x="171.1" y="215">PFM, V</text>
<text x="179.3" y="212.7">=8V</text>
<text x="179.3" y="215">=12V</text>
<text x="171.1" y="219.4">PFM, V</text>
<text x="171.1" y="217.2">PFM, V</text>
<text x="171.1" y="221.6">FPWM, V</text>
<text x="179.3" y="217.2">=24V</text>
<text x="179.3" y="219.4">=36V</text>
<text x="181.2" y="221.6">=8V</text>
<text x="171.1" y="223.8">FPWM, V</text>
<text x="171.1" y="226">FPWM, V</text>
<text x="181.2" y="223.8">=12V</text>
<text x="181.2" y="226">=24V</text>
<text x="171.1" y="228.2">FPWM, V</text>
<text x="181.2" y="228.2">=36V</text>
</g>
<g font-size="1.5">
<text x="177.8" y="213.1">IN</text>
<text x="177.8" y="215.3">IN</text>
<text x="177.8" y="219.7">IN</text>
<text x="177.8" y="217.5">IN</text>
<text x="179.7" y="221.9">IN</text>
<text x="179.7" y="226.4">IN</text>
<text x="179.7" y="224.1">IN</text>
<text x="179.7" y="228.6">IN</text>
</g>
<g font-size="1.4">
<text x="22.8" y="188.9">IN</text>
<text x="24.8" y="197.1">IN</text>
<text x="74.9" y="197.1">BOOT</text>
<text x="104" y="202">OUT</text>
<text x="87.6" y="209.6">FBT</text>
<text x="87.6" y="220">FBB</text>
<text x="103.7" y="216.1">OUT</text>
</g>
</svg>
